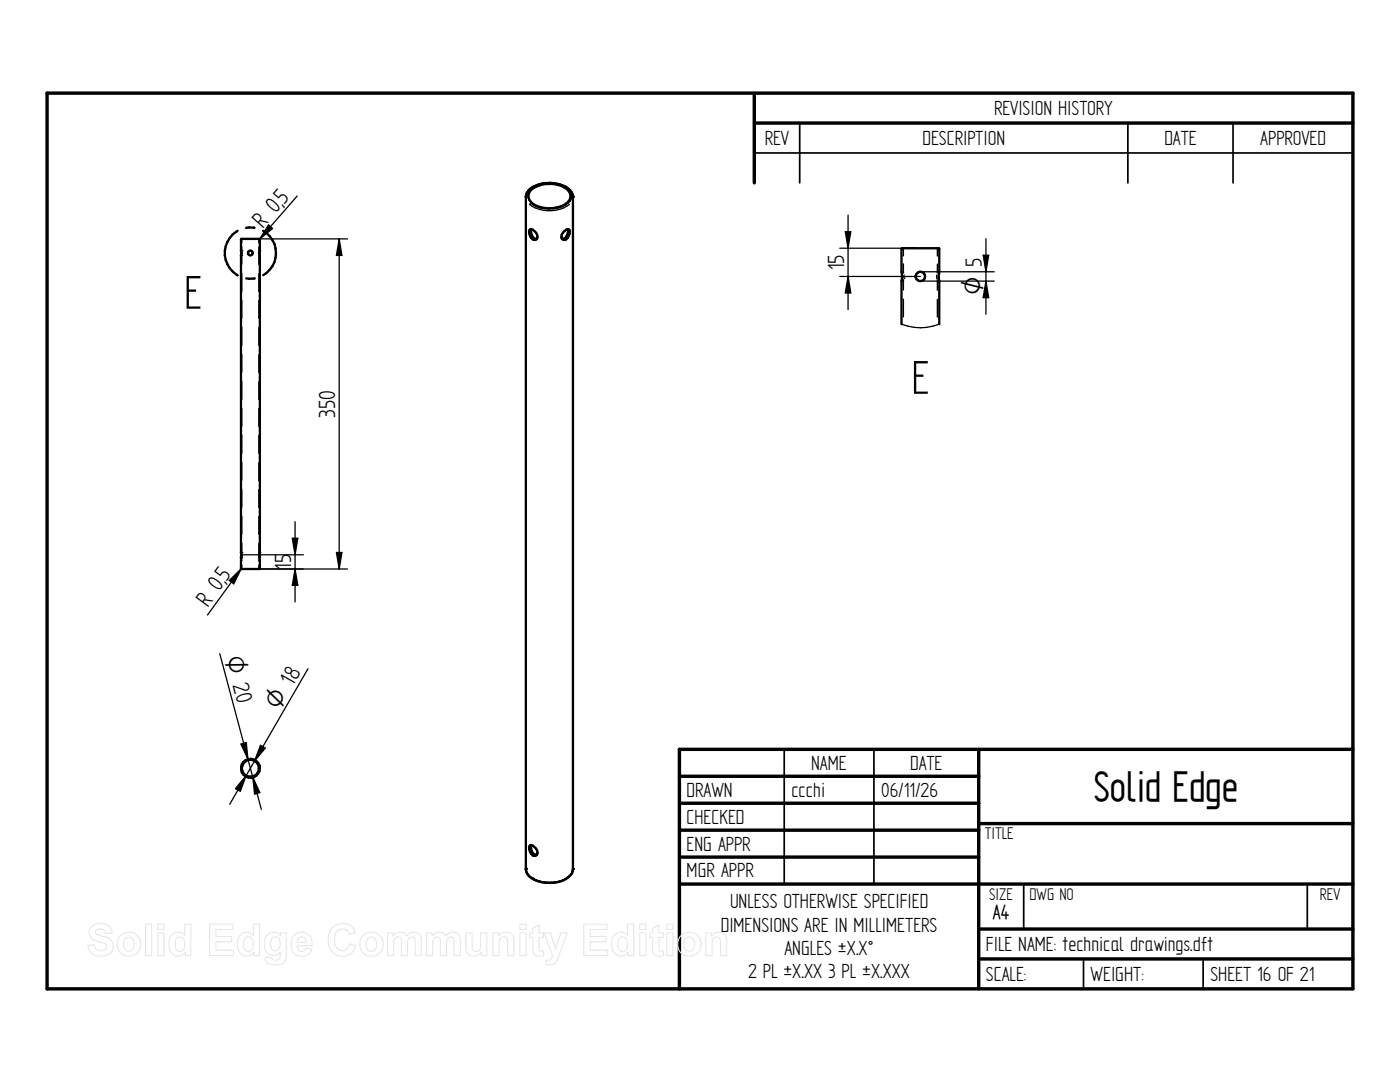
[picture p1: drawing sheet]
<svg xmlns="http://www.w3.org/2000/svg" width="279mm" height="216mm" viewBox="0 0 279 216" stroke-linecap="round" stroke-linejoin="round" font-family="sans-serif">
<g fill="none" stroke="#000" stroke-width=".68">
<path d="M9.4 18.6h260.6v178.7h-260.6zM150.5 18.6v17.9M150.5 24.6h119.5M135.6 154.9h59.7M195.3 149.5v47.8M270 149.5h-134.4v47.8M135.6 160.3h59.7M135.6 165.7h59.7M135.6 171h59.7M135.6 176.4h134.4M195.3 164.3h74.7M195.3 185.4h74.7"/>
<path d="M195.3 191.3h74.7"/>
</g>
<path d="M150.5 30.5h119.5M159.6 24.6v11.9M225.1 24.6v11.9M246.1 24.6v11.9M156.5 149.5v26.9M174.4 149.5v26.9M204.3 176.5v8.9M260.9 176.5v8.9M216.2 191.3v6M240.1 191.3v6" fill="none" stroke="#000" stroke-width=".34"/>
<g fill="none" stroke="#000" stroke-width=".47">
<path d="M106 37.9a6.3 6.3 0 0 1 7.1-.2 1.66 1.66 0 0 1 0 2.8 6.1 6.1 0 0 1-7.1-.2 1.59 1.59 0 0 1 0-2.4zM47.4 46.1a5.1 5.1 0 0 0 .1 8.8M48.1 47.8h3.8l-.1 65.7h-3.6l-.1-.1zM49.1 45.5h1.7M49.1 55.5h1.7M52.5 46.1a5.1 5.1 0 0 1 0 8.8M105.8 45.8a1.44 1.44 0 0 1 1.3 1.9l-.1 .1a1.06 1.06 0 0 1-1.3-1.1l-.1-.4zM106 45.7v.4a1.3 1.3 0 0 0 1.1 1.6M112.6 46.1l.7-.4 .2 .1a1.28 1.28 0 0 1 .1 1.3 1.28 1.28 0 0 1-1.2 .7l-.3-.4a1.31 1.31 0 0 1 .5-1.3zM113.3 45.7a1.71 1.71 0 0 1-.9 2h-.2M179.9 64.7v-8.6l.1-.9-.1-1v-4.5l.2-.2 7.3 .1 .1 4.6-.2 1 .2 .9v8.6M106 168.6a1.53 1.53 0 0 1 1.1 2"/>
<path d="M106 168.6l-.2 .1a1.47 1.47 0 0 0 1 2.1l.3-.2M106 168.6a1.51 1.51 0 0 0 1.1 2M106.3 175.3a2.37 2.37 0 0 1-1.4-1.8v-134.4l.2-.6 .4-.6 1-.7 1.6-.5 1.8-.2a6.8 6.8 0 0 1 3.5 1.1l.6 .7 .3 .7v134.6a2.02 2.02 0 0 1-.8 1.4 7.1 7.1 0 0 1-7.2 .3"/>
<circle cx="50" cy="50.5" r=".48"/>
<circle cx="183.7" cy="55.2" r=".93"/>
<circle cx="50" cy="153.3" r="1.68"/>
<circle cx="50" cy="153.3" r="1.89"/>
</g>
<g fill="none" stroke="#000" stroke-width=".25">
<path d="M59.3 39.1l-7.5 8.7M105.9 37.7a6.5 6.5 0 0 1 7.5 0 1.84 1.84 0 0 1 .7 1.8 1.84 1.84 0 0 1-1.3 1.4 6.8 6.8 0 0 1-6.9-.3M114.3 39.3h.1M48.1 51h.1M48.1 50h.1M48.2 51h.1M48.3 50h.1M48.3 50v.1M48.3 47.7v.7M48.3 49.2v.8M48.3 54.6v3.5M48.3 59.9v3.6"/>
<path d="M48.3 50.8v1.9M48.3 50.3v.3M50 47.7h19.3M51.6 50.3v.3M51.6 51h.1M51.6 47.7v.8M51.6 49.3v.8M51.6 50.8v1.9M51.6 54.6v3.6M51.6 60v3.5M51.6 50h.1M51.8 51h.1"/>
<path d="M51.9 50h.1M53.6 44.9l.8 .7-2.6 2.1zM67.7 47.7l.5 3.3h-1.1zM67.7 47.7v65.8M105.7 40.8h.1M105.7 40.8a6.9 6.9 0 0 0 8 0M105.9 40.6h.1M167.6 49.5h15.2M167.6 55.2h16.1M168.7 46.2h1.1l-.6 3.3zM169.2 55.2l.6 3.3h-1.1zM169.2 42.9v18.9"/>
<path d="M179.9 56.1h.1M179.9 54.2h.1M180.2 56.1h.1M180.2 54.2h.1M180.3 54.2v.3M180.3 49.5v1.6M180.3 52.7v1.5M180.3 56.1v1.8M180.3 59.7v3.5M180.3 55.8v.3M180.4 55.5h.1M180.4 54.9v.6"/>
<path d="M183.7 56.1h14.7M183.7 54.2h14.7M186.9 55.5h.1M186.9 54.9v.6M187 55.8l.1 2.1M187.1 52.7l-.1 1.8M187.1 49.5v1.6M187.1 59.7v3.6M196.2 50.9h1.1l-.5 3.3zM196.8 56.1l.5 3.3h-1.1zM196.8 47.6v15.1M48.3 65.3v3.6"/>
<path d="M48.3 70.7v3.6M48.3 76.1v3.6M51.6 65.4v3.5M51.6 70.8v3.5M51.6 76.2v3.5M179.9 64.7a10.2 10.2 0 0 0 7.6 0M48.3 81.5v3.5M48.3 86.9v3.5M48.3 92.3v3.5M48.3 97.7v3.5M51.6 81.5v3.6M51.6 86.9v3.6"/>
<path d="M51.6 92.3v3.6M51.6 97.7v3.6M45.8 115.8l2.3-2.3-1.4 3zM48.1 111.2h.1M48.1 110.2h.1M48.1 110.7h12.4M48.2 113.4l-6.8 9.3M48.2 111.2h.1M48.3 110.2h.1M48.3 110.2v.2M48.3 103v3.6M48.3 108.4v1.8"/>
<path d="M48.3 112.7v.8M48.3 111v.9M48.3 110.5v.3M50 113.5h19.3M51.6 110.5v.3M51.6 111.2h.1M51.6 103.1v3.5M51.6 108.5v1.9M51.6 111v1M51.6 112.8v.7M51.6 110.2h.1M51.8 111.2h.1"/>
<path d="M51.9 110.2h.1M58.3 107.4h1.1l-.5 3.3zM58.9 113.5l.5 3.3h-1.1zM58.9 104.1v16M67.1 110.2h1.1l-.5 3.3zM43.9 130.4l8.3 31.1M61.5 133.4l-10.7 18.4M48.1 148.5l1-.3 .4 3.3zM48.1 153.8h.1M48.1 152.8h.1M48.3 153.8h.1M48.3 152.8h.1"/>
<path d="M49.1 154.8l-1.1 3.1-1-.5zM49.5 151.5h.1M49.5 154.9h.1M49.5 155.1h.1M49.5 151.6v.1M50.5 151.7h.1M50.5 155.1h.1M50.5 155h.1M50.5 151.5v.1M50.5 155.1l1.4 3.1-1.1 .3zM50.8 151.8l-5 8.7M51.6 153.8h.1"/>
<path d="M51.6 152.8h.1M51.7 153.8h.1M51.8 152.8h.1M52 148.7l1 .6-2.2 2.5zM105.7 174.8a6.9 6.9 0 0 0 7.9 0"/>
</g>
<g fill="#000">
<circle cx="114.3" cy="39.2" r=".23"/>
<circle cx="104.9" cy="173.4" r=".23"/>
<circle cx="106.3" cy="175.3" r=".23"/>
<circle cx="114.3" cy="173.4" r=".23"/>
</g>
<g fill="#000">
<path d="M53.6 44.9l.8 .7-2.6 2.1zM67.7 47.7l.5 3.3h-1.1zM168.7 46.2h1.1l-.6 3.3zM169.2 55.2l.6 3.3h-1.1zM196.8 56.1l.5 3.3h-1.1zM196.2 50.9h1.1l-.5 3.3zM45.8 115.8l2.3-2.3-1.4 3zM58.3 107.4h1.1l-.5 3.3zM58.9 113.5l.5 3.3h-1.1zM67.1 110.2h1.1l-.5 3.3zM49.1 154.8l-1.1 3.1-1-.5zM48.1 148.5l1-.3 .4 3.3z"/>
<path d="M50.5 155.1l1.4 3.1-1.1 .3zM52 148.7l1 .6-2.2 2.5z"/>
</g>
<g fill="none" stroke="#e6e6e6" stroke-width=".21">
<path d="M18.2 184.9a2.8 2.8 0 0 1 3.8 .2l.4 1.1-1.3 .1a1.11 1.11 0 0 0-1-.9 1.11 1.11 0 0 0-1.1 .6l.2 .4 .4 .2a4.6 4.6 0 0 1 2.8 1.3 2.03 2.03 0 0 1-.2 2.2 2.03 2.03 0 0 1-2.1 .7 2.26 2.26 0 0 1-2.6-2.2l1.3-.1a1.34 1.34 0 0 0 1.1 1.2 1.34 1.34 0 0 0 1.4-.9 1.2 1.2 0 0 0-1.2-.8 2.31 2.31 0 0 1-2.3-2l.1-.6zM24.1 186.7a2.37 2.37 0 0 1 3.5 .2 2.37 2.37 0 0 1-.6 3.5 2.37 2.37 0 0 1-3.4-1 2.68 2.68 0 0 1 .5-2.7zM25 187.4a1.09 1.09 0 0 1 1.3-.2 1.09 1.09 0 0 1 .5 1.2 1.12 1.12 0 0 1-1.1 1.4 1.12 1.12 0 0 1-1.1-1.4zM29 184.4h1.3v6.3h-1.3zM31.5 184.4h1.2v1.1h-1.2zM31.5 186.1h1.2v4.6h-1.2zM34.2 186.6a1.71 1.71 0 0 1 2.7 0v-2.2h1.2v6.3h-1.1v-.7a1.8 1.8 0 0 1-2.1 .7 1.8 1.8 0 0 1-1.2-1.9l.1-1.3zM35.2 187.3a.94 .94 0 0 1 1.1-.3 .94 .94 0 0 1 .6 1.1 1.27 1.27 0 0 1-1.2 1.7 1.79 1.79 0 0 1-.5-2.5zM41.8 184.4h4.7v1.1h-3.4v1.4h3.1v1h-3.1v1.7h3.5v1.1h-4.8zM47.9 186.6a1.71 1.71 0 0 1 2.6 0v-2.2h1.3v6.3h-1.1v-.7a1.8 1.8 0 0 1-2.1 .7 1.8 1.8 0 0 1-1.2-1.9l.1-1.3zM48.9 187.3a.94 .94 0 0 1 1.1-.3 .94 .94 0 0 1 .5 1.1 1.27 1.27 0 0 1-1.2 1.7 1.79 1.79 0 0 1-.4-2.5zM53.3 186.6a1.7 1.7 0 0 1 2.7 .2v-.7h1.1v4.1a1.85 1.85 0 0 1-2.1 2.3 1.62 1.62 0 0 1-2.1-1.5l1.4 .1a.85 .85 0 0 0 1 .5 .85 .85 0 0 0 .6-1v-.6a1.76 1.76 0 0 1-2 .5 1.76 1.76 0 0 1-1.1-1.7v-1.3z"/>
<path d="M54.2 187.3a1.02 1.02 0 0 1 1.3-.2 1.02 1.02 0 0 1 .4 1.3 1 1 0 0 1-.5 1.2 1 1 0 0 1-1.3-.4l-.1-1.2zM58.7 186.7a2.1 2.1 0 0 1 2.3-.5 2.1 2.1 0 0 1 1.3 2v.5h-3a.88 .88 0 0 0 .6 1.1 .88 .88 0 0 0 1.1-.6l1.2 .2a2.18 2.18 0 0 1-2.7 1.3 2.18 2.18 0 0 1-1.4-2.7l.2-.7zM59.6 187.2a.88 .88 0 0 1 1-.2 .88 .88 0 0 1 .5 1h-1.8zM66.3 185.2a2.72 2.72 0 0 1 4.7 .9l-1.3 .3a1.5 1.5 0 0 0-1.7-1 1.5 1.5 0 0 0-1.2 1.6 2.15 2.15 0 0 0 1.2 2.7 1.46 1.46 0 0 0 1.8-1.4l1.2 .4a2.81 2.81 0 0 1-3.3 2 2.81 2.81 0 0 1-2.2-3.1 3.6 3.6 0 0 1 .8-2.4zM72.4 186.7a2.37 2.37 0 0 1 3.6 .2 2.37 2.37 0 0 1-.7 3.5 2.37 2.37 0 0 1-3.3-1 2.68 2.68 0 0 1 .4-2.7zM73.3 187.4a1.09 1.09 0 0 1 1.4-.2 1.09 1.09 0 0 1 .5 1.2 1.12 1.12 0 0 1-1.1 1.4 1.12 1.12 0 0 1-1.1-1.4zM77.3 186.1h1.1v.7a1.61 1.61 0 0 1 2.8-.1 1.57 1.57 0 0 1 1.8-.6 1.57 1.57 0 0 1 1.1 1.7v2.9h-1.3v-3a.74 .74 0 0 0-.8-.7 .74 .74 0 0 0-.6 .8l-.1 2.9h-1.2v-2.9a.74 .74 0 0 0-.7-.9 .74 .74 0 0 0-.8 .9v2.9h-1.3zM85.1 186.1h1.1v.7a1.61 1.61 0 0 1 2.8-.1 1.57 1.57 0 0 1 1.8-.6 1.57 1.57 0 0 1 1.1 1.7v2.9h-1.3v-3a.74 .74 0 0 0-.8-.7 .74 .74 0 0 0-.6 .8l-.1 2.9h-1.2v-2.9a.74 .74 0 0 0-.7-.9 .74 .74 0 0 0-.8 .9v2.9h-1.3zM93 186.1h1.2v2.6a.85 .85 0 0 0 1 1.1 1.07 1.07 0 0 0 .7-1.3v-2.4h1.3v4.6h-1.1v-.7a1.63 1.63 0 0 1-2 .8 1.63 1.63 0 0 1-1.1-1.8zM98.4 186.1h1.1v.7a1.63 1.63 0 0 1 1.9-.8 1.63 1.63 0 0 1 1.1 1.8v2.9h-1.2v-2.8a.84 .84 0 0 0-.9-.9 .84 .84 0 0 0-.8 1v2.7h-1.2zM103.8 184.4h1.2v1.1h-1.2zM103.8 186.1h1.2v4.6h-1.2z"/>
<path d="M106.3 185.3l1.3-.8v1.6h.9v1h-.9v2.1a.49 .49 0 0 0 .2 .6 .49 .49 0 0 0 .6-.1l.1 .9a1.42 1.42 0 0 1-2.1-.7l-.1-2.8h-.6v-1h.6zM108.6 186.1h1.3l1 3.2 1-3.2h1.3l-1.9 5.2a1.72 1.72 0 0 1-2.3 1.2l-.1-1a.98 .98 0 0 0 1.4-.8zM116.5 184.4h4.7v1.1h-3.4v1.4h3.1v1h-3.1v1.7h3.5v1.1h-4.8zM122.6 186.6a1.71 1.71 0 0 1 2.6 0v-2.2h1.2v6.3h-1.1v-.7a1.8 1.8 0 0 1-2 .7 1.8 1.8 0 0 1-1.2-1.9v-1.3zM123.6 187.3a.94 .94 0 0 1 1.1-.3 .94 .94 0 0 1 .5 1.1 1.27 1.27 0 0 1-1.2 1.7 1.79 1.79 0 0 1-.4-2.5zM127.7 184.4h1.2v1.1h-1.2zM127.7 186.1h1.2v4.6h-1.2zM130.3 185.3l1.2-.8v1.6h.9v1h-.9v2.1a.49 .49 0 0 0 .2 .6 .49 .49 0 0 0 .7-.1l.1 .9a1.42 1.42 0 0 1-2.2-.7v-2.8h-.6v-1h.6zM133.1 184.4h1.2v1.1h-1.2zM133.1 186.1h1.2v4.6h-1.2zM135.9 186.7a2.37 2.37 0 0 1 3.5 .2 2.37 2.37 0 0 1-.6 3.5 2.37 2.37 0 0 1-3.4-1 2.68 2.68 0 0 1 .5-2.7zM136.8 187.4a1.09 1.09 0 0 1 1.3-.2 1.09 1.09 0 0 1 .5 1.2 1.12 1.12 0 0 1-1 1.4 1.12 1.12 0 0 1-1.1-1.4z"/>
<path d="M140.9 186.1h1.1v.7a1.63 1.63 0 0 1 1.9-.8 1.63 1.63 0 0 1 1.1 1.8v2.9h-1.2v-2.8a.84 .84 0 0 0-.9-.9 .84 .84 0 0 0-.8 1v2.7h-1.2z"/>
</g>
<g font-size="10.6">
<text x="36.7" y="61.6">E</text>
<text x="181.9" y="78.6">E</text>
</g>
<text font-size="9.5" x="218.3" y="159.9">Solid Edge</text>
<g font-size="5.3">
<text x="56.7" y="40.9" transform="rotate(-49 56.7 40.9)">5</text>
<text x="52.5" y="45.7" transform="rotate(-49 52.5 45.7)">R 0,</text>
<text x="168.4" y="54" transform="rotate(-90 168.4 54)">15</text>
<text x="195.9" y="53.3" transform="rotate(-90 195.9 53.3)">5</text>
<text x="66.9" y="83.4" transform="rotate(-90 66.9 83.4)">350</text>
<text x="58.1" y="113.7" transform="rotate(-90 58.1 113.7)">15</text>
<text x="45.2" y="116.1" transform="rotate(-54 45.2 116.1)">5</text>
<text x="41.4" y="121.3" transform="rotate(-54 41.4 121.3)">R 0,</text>
</g>
<g font-size="5.1">
<text x="195.9" y="58.9" transform="rotate(-90 195.9 58.9)">O</text>
<text x="45" y="131.4" transform="rotate(75 45 131.4)">O 20</text>
<text x="55.6" y="141.9" transform="rotate(-60 55.6 141.9)">O 18</text>
</g>
<g font-size="4.6">
<text x="198.4" y="22.9">REVISION HISTORY</text>
<text x="152.6" y="28.9">REV</text>
<text x="184.1" y="28.9">DESCRIPTION</text>
<text x="232.4" y="28.9">DATE</text>
<text x="251.5" y="28.9">APPROVED</text>
<text x="161.9" y="153.6">NAME</text>
<text x="181.7" y="153.6">DATE</text>
<text x="137" y="159">DRAWN</text>
<text x="157.9" y="159">ccchi</text>
<text x="175.9" y="159">06/11/26</text>
<text x="137" y="164.3">CHECKED</text>
<text x="137" y="169.7">ENG APPR</text>
<text x="137" y="175.1">MGR APPR</text>
<text x="143.8" y="185.9">DIMENSIONS ARE IN MILLIMETERS</text>
<text x="145.7" y="181.2">UNLESS OTHERWISE SPECIFIED</text>
<text x="198.2" y="183.4">A4</text>
<text x="156.5" y="190.6">ANGLES ±X.X°</text>
<text x="196.8" y="189.8">FILE NAME: technical drawings.dft</text>
<text x="149.3" y="195.2">2 PL ±X.XX 3 PL ±X.XXX</text>
<text x="196.8" y="195.7">SCALE:</text>
<text x="217.7" y="195.7">WEIGHT:</text>
<text x="241.6" y="195.7">SHEET 16 OF 21</text>
</g>
<g font-size="3.8">
<text x="196.5" y="167.4">TITLE</text>
<text x="197.4" y="179.5">SIZE</text>
<text x="205.5" y="179.5">DWG NO</text>
<text x="263.4" y="179.5">REV</text>
</g>
</svg>
